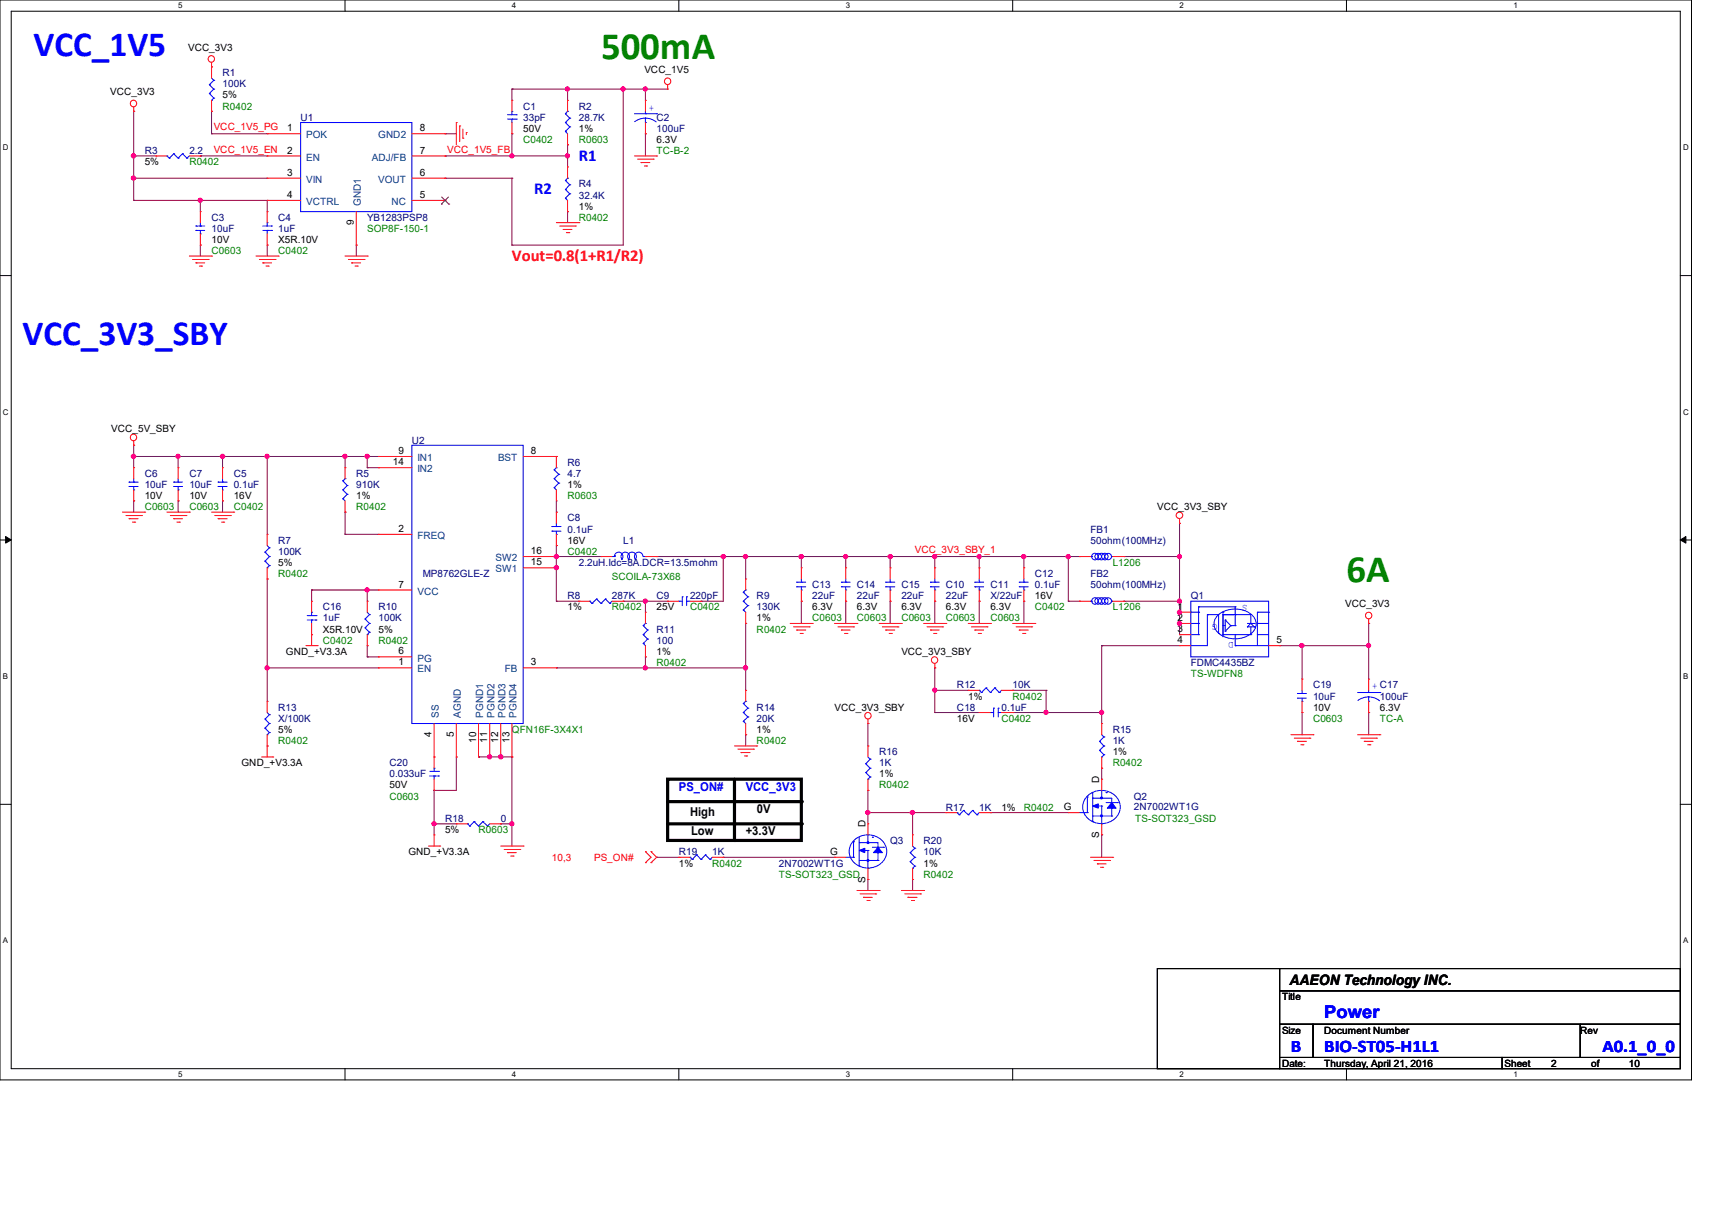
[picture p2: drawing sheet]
<svg xmlns="http://www.w3.org/2000/svg" width="297mm" height="210mm" viewBox="0 0 297 210" stroke-linecap="round" stroke-linejoin="round" font-family="sans-serif">
<path d="M0 0h293.5v187.3h-293.5zM1.9 1.9h289.6v183.4h-289.6z" fill="none" stroke="#000" stroke-width=".17"/>
<g fill="#fff">
<path d="M30.9 .2h.8v1.5h-.8z"/>
<path d="M30.9 185.5h.8v1.6h-.8z"/>
</g>
<path d="M59.9 0v1.9M59.9 185.3v2" fill="none" stroke="#000" stroke-width=".17"/>
<g fill="#fff">
<path d="M88.8 .2h.8v1.5h-.8z"/>
<path d="M88.8 185.5h.8v1.6h-.8z"/>
</g>
<path d="M117.8 0v1.9M117.8 185.3v2" fill="none" stroke="#000" stroke-width=".17"/>
<g fill="#fff">
<path d="M146.7 .2h.8v1.5h-.8z"/>
<path d="M146.7 185.5h.8v1.6h-.8z"/>
</g>
<path d="M175.7 0v1.9M175.7 185.3v2" fill="none" stroke="#000" stroke-width=".17"/>
<g fill="#fff">
<path d="M204.6 .2h.8v1.5h-.8z"/>
<path d="M204.6 185.5h.8v1.6h-.8z"/>
</g>
<path d="M233.6 0v1.9M233.6 185.3v2" fill="none" stroke="#000" stroke-width=".17"/>
<g fill="#fff">
<path d="M262.6 .2h.7v1.5h-.7z"/>
<path d="M262.6 185.5h.7v1.6h-.7z"/>
<path d="M.5 24.8h1v1.6h-1z"/>
<path d="M292 24.8h1v1.6h-1z"/>
<path d="M.5 70.7h1v1.5h-1z"/>
<path d="M292 70.7h1v1.5h-1z"/>
</g>
<path d="M0 47.8h1.9M291.5 47.8h2" fill="none" stroke="#000" stroke-width=".17"/>
<g fill="#fff">
<path d="M.5 116.5h.9v1.6h-.9z"/>
<path d="M292 116.5h.9v1.6h-.9z"/>
</g>
<path d="M0 93.6h1.9M291.5 93.6h2" fill="none" stroke="#000" stroke-width=".17"/>
<path d="M1 93l.9 .6-.9 .6zM291.5 93.6l1-.6v1.2z" fill="#000" stroke="#000" stroke-width=".17"/>
<g fill="#fff">
<path d="M.5 162.4h.9v1.5h-.9z"/>
<path d="M292 162.4h.9v1.5h-.9z"/>
</g>
<path d="M0 139.5h1.9M291.5 139.5h2M200.8 168h21.2v17.3h-21.2zM222 168h69.5v3.8h-69.5zM222 171.8h69.5v5.8h-69.5zM222 177.6h5.8v5.8h-5.8zM227.8 177.6h46.4v5.8h-46.4zM274.2 177.6h17.3v5.8h-17.3zM222 183.4h38.6v1.9h-38.6zM260.6 183.4h30.9v1.9h-30.9z" fill="none" stroke="#000" stroke-width=".17"/>
<path d="M115.8 135.1h23.2v10.7h-23.2zM115.8 139h23.2M127.4 135.1v10.7M115.8 142.9h23.2" fill="none" stroke="#000" stroke-width=".55"/>
<g fill="#000">
<circle cx="139" cy="139" r=".28"/>
<circle cx="127.4" cy="145.8" r=".28"/>
<circle cx="139" cy="142.9" r=".28"/>
</g>
<g fill="none" stroke="#800040" stroke-width=".17">
<path d="M23.2 19.3h.1M23.2 19.3v15.5M36.7 19.3h.1M36.7 19.3v3.9M88.8 15.5h.1M88.8 15.5h27M88.8 15.5v1.9M98.5 15.5h.1M98.5 15.5v1.9M108.1 15.5h.1M108.1 15.5v27h-19.3M112 15.5h.1"/>
<path d="M112 15.5v1.9M23.2 27.1h.1M23.2 30.9h.1M23.2 34.8h.1M23.2 27.1h3.9M23.2 30.9h23.2M23.2 34.8h23.2M34.8 27.1h.1M34.8 34.8h.1M34.8 27.1h11.6M34.8 34.8v1.9M36.7 23.2h.1"/>
<path d="M36.7 23.2h9.7M46.4 34.8h.1M46.4 34.8v1.9M77.2 23.2h.1M77.2 27.1h.1M77.2 30.9h.1M77.2 23.2h2M77.2 27.1h21.3M77.2 30.9h11.6M88.8 27.1h.1M88.8 23.2h.1M88.8 30.9h.1"/>
<path d="M88.8 23.2v3.9M88.8 30.9v11.6M98.5 25.1h.1M98.5 27.1h.1M98.5 36.7h.1M98.5 25.1v3.9M98.5 36.7v1.9M112 23.2h.1M112 23.2v3.9M34.8 42.5h.1M34.8 42.5v1.9M46.4 42.5h.1"/>
<path d="M46.4 42.5v1.9M61.8 42.5h.1M61.8 42.5v1.9M88.8 42.5h.1M23.2 79.2h.1M23.2 77.2h.1M23.2 77.2v3.9M23.2 79.2h42.5M30.9 79.2h.1M30.9 79.2v1.9M38.6 79.2h.1M38.6 79.2v1.9"/>
<path d="M46.4 79.2h.1M46.4 79.2v13.5M59.9 79.2h.1M59.9 79.2v1.9M63.7 79.2h.1M63.7 79.2v1.9M23.2 86.9h.1M23.2 86.9v1.9M30.9 86.9h.1M30.9 86.9v1.9M38.6 86.9h.1M38.6 86.9v1.9"/>
<path d="M59.9 92.7h.1M59.9 88.8h.1M59.9 88.8v3.9M59.9 92.7h5.8M63.7 81.1h.1M63.7 81.1h2M96.5 94.6h.1M96.5 96.5h.1M96.5 98.5h.1M96.5 88.8h.1M96.5 86.9v1.9M96.5 94.6v9.7"/>
<path d="M96.5 96.5h7.8M113.9 96.5h.1M113.9 96.5h73.4M125.5 96.5h.1M125.5 96.5v7.8h-3.9M129.4 96.5h.1M129.4 96.5v3.9M139 96.5h.1M139 96.5v2M146.7 96.5h.1M146.7 96.5v2M154.4 96.5h.1"/>
<path d="M154.4 96.5v2M162.2 96.5h.1M162.2 96.5v2M169.9 96.5h.1M169.9 96.5v2M177.6 96.5h.1M177.6 96.5v2M185.3 96.5h.1M185.3 96.5v7.8M187.3 96.5h.1M195 96.5h.1M195 96.5h9.6"/>
<path d="M204.6 96.5h.1M204.6 90.8h.1M204.6 90.8v19.3M46.4 100.4h.1M46.4 115.8h.1M46.4 100.4v21.2M46.4 115.8h19.3M54.1 102.3h.1M54.1 102.3h11.6M54.1 102.3v2M63.7 102.3h.1M63.7 113.9h.1"/>
<path d="M63.7 112h.1M63.7 102.3v2M63.7 112v1.9M63.7 113.9h2M96.5 104.3h.1M96.5 115.8h.1M96.5 115.8h32.9M96.5 104.3h3.9M108.1 104.3h.1M108.1 104.3h7.7M112 113.9h.1M112 104.3h.1"/>
<path d="M112 115.8h.1M112 104.3v1.9M112 113.9v1.9M121.6 104.3h.1M129.4 108.1h.1M129.4 115.8h.1M129.4 108.1v11.6M139 104.3h.1M139 104.3v3.8M146.7 104.3h.1M146.7 104.3v3.8M154.4 104.3h.1"/>
<path d="M154.4 104.3v3.8M162.2 104.3h.1M162.2 119.7h.1M162.2 115.8h.1M162.2 104.3v3.8M162.2 115.8v7.8M162.2 119.7h5.8M169.9 104.3h.1M169.9 104.3v3.8M175.7 119.7h.1M175.7 119.7h5.8M177.6 104.3h.1"/>
<path d="M177.6 104.3v3.8M181.5 119.7h.1M181.5 119.7v3.9M185.3 104.3h.1M185.3 104.3h2M187.3 104.3h.1M191.1 112h.1M191.1 112h13.5M191.1 112v13.5M195 104.3h.1M195 104.3h9.6M204.6 104.3h.1"/>
<path d="M204.6 106.2h.1M204.6 108.1h.1M222 112h.1M222 112h15.4M225.9 112h.1M225.9 112v5.8M237.4 108.1h.1M237.4 112h.1M237.4 108.1v9.7M75.3 137.1h.1M75.3 137.1v7.7M79.2 131.3h.1"/>
<path d="M79.2 131.3v5.8h-3.9M83 131.3h.1M83 131.3h5.8M85 131.3h.1M86.9 131.3h.1M88.8 131.3h.1M88.8 131.3v15.4M129.4 127.4h.1M129.4 127.4v2M150.6 125.5h.1M150.6 137.1h.1M150.6 125.5v3.9"/>
<path d="M150.6 137.1v5.8M162.2 123.6h.1M162.2 123.6h7.7M175.7 123.6h.1M175.7 123.6h15.4M181.5 123.6h.1M191.1 123.6h.1M191.1 133.2h.1M191.1 133.2v1.9M225.9 123.6h.1M225.9 123.6v3.8M237.4 123.6h.1"/>
<path d="M237.4 123.6v3.8M75.3 142.9h.1M75.3 142.9h3.9M86.9 142.9h.1M86.9 142.9h1.9M88.8 142.9h.1M113.9 148.7h.1M113.9 148.7h3.9M125.5 148.7h.1M125.5 148.7h19.3M150.6 152.5h.1M150.6 140.9h.1"/>
<path d="M150.6 152.5v1.9M150.6 140.9h13.5M158.3 140.9h.1M158.3 152.5h.1M158.3 140.9v3.9M158.3 152.5v1.9M171.8 140.9h.1M171.8 140.9h13.5M191.1 144.8h.1M191.1 144.8v3.9"/>
</g>
<g fill="#f0f" stroke="#f0f" stroke-width=".17">
<circle cx="23.2" cy="27" r=".37"/>
<circle cx="23.2" cy="30.9" r=".37"/>
<circle cx="34.7" cy="34.7" r=".36"/>
<circle cx="108.1" cy="15.4" r=".36"/>
<circle cx="98.4" cy="15.4" r=".36"/>
<circle cx="88.8" cy="27" r=".36"/>
<circle cx="98.4" cy="27" r=".36"/>
<circle cx="112" cy="15.4" r=".36"/>
<circle cx="23.2" cy="79.1" r=".37"/>
<circle cx="30.9" cy="79.1" r=".36"/>
<circle cx="46.3" cy="79.1" r=".36"/>
<circle cx="38.6" cy="79.1" r=".37"/>
<circle cx="46.3" cy="115.8" r=".36"/>
<circle cx="63.7" cy="102.3" r=".36"/>
<circle cx="63.7" cy="79.1" r=".36"/>
<circle cx="59.8" cy="79.1" r=".36"/>
<circle cx="75.3" cy="142.9" r=".36"/>
<circle cx="88.8" cy="142.9" r=".36"/>
<circle cx="86.9" cy="131.3" r=".37"/>
<circle cx="84.9" cy="131.3" r=".36"/>
<circle cx="125.5" cy="96.5" r=".37"/>
<circle cx="96.5" cy="98.4" r=".37"/>
<circle cx="112" cy="104.2" r=".36"/>
<circle cx="129.3" cy="115.8" r=".37"/>
<circle cx="112" cy="115.8" r=".36"/>
<circle cx="129.3" cy="96.5" r=".37"/>
<circle cx="139" cy="96.5" r=".37"/>
<circle cx="154.4" cy="96.5" r=".37"/>
<circle cx="146.7" cy="96.5" r=".36"/>
<circle cx="162.2" cy="96.5" r=".36"/>
<circle cx="169.9" cy="96.5" r=".36"/>
<circle cx="177.6" cy="96.5" r=".37"/>
<circle cx="185.3" cy="96.5" r=".36"/>
<circle cx="204.6" cy="104.2" r=".36"/>
<circle cx="204.6" cy="96.5" r=".36"/>
<circle cx="237.4" cy="112" r=".36"/>
<circle cx="225.9" cy="112" r=".37"/>
<circle cx="181.5" cy="123.5" r=".36"/>
<circle cx="191.1" cy="123.5" r=".36"/>
<circle cx="162.2" cy="119.7" r=".36"/>
<circle cx="158.3" cy="140.9" r=".37"/>
<circle cx="150.6" cy="140.9" r=".36"/>
<circle cx="204.6" cy="106.2" r=".36"/>
<circle cx="204.6" cy="108.1" r=".36"/>
<circle cx="96.5" cy="96.5" r=".37"/>
</g>
<g fill="none" stroke="#f00" stroke-width=".17">
<path d="M23.2 19.3h.1M23.2 18.5v.8M36.7 11.6h.1M36.7 19.3h.1M36.7 10.8v2.7M36.7 17.4v1.9M88.8 17.4h.1M88.8 17.4v1.9M98.5 17.4h.1M98.5 17.4v1.9M112 17.4h.1M112 17.4v1.9"/>
<path d="M115.8 15.5h.1M115.8 14.7v.8M27.1 27.1h.1M27.1 27.1h1.9M32.9 27.1h1.9M34.8 27.1h.1M34.8 36.7h.1M34.8 36.7v1.9M46.4 36.7h.1M46.4 23.2h.1M46.4 27.1h.1M46.4 30.9h.1"/>
<path d="M46.4 34.8h.1M46.4 27.1h5.8M46.4 36.7v1.9M46.4 23.2h5.8M46.4 30.9h5.8M46.4 34.8h5.8M61.8 36.7v5.8M71.5 27.1h5.7M71.5 23.2h5.7M71.5 30.9h5.7M71.5 34.8h5.7M77.2 34.8h.1"/>
<path d="M77.2 30.9h.1M77.2 27.1h.1M77.2 23.2h.1M79.2 21.3h.1M79.2 21.3v3.8M79.8 21.8h.1M79.8 21.8v2.8M80.3 24h.1M80.3 22.4v1.6M80.9 23h.1M80.9 23v.4M88.8 23.2h.1"/>
<path d="M88.8 21.3v1.9M96.5 38.6h3.9M97.1 39.2h2.7M97.7 39.8h.1M97.7 39.8h1.5M98.5 36.7h.1M98.5 29h.1M98.5 25.1h.1M98.5 23.2v1.9M98.5 29v1.9M98.5 34.8v1.9M99.8 39.2h.1"/>
<path d="M100.4 38.6h.1M110.1 27.1h3.8M110.6 27.6h2.7M111.2 28.2h.1M111.2 28.2h1.5M111.8 28.8h.4M112 23.2h.1M112 21.3v1.9M112.2 28.8h.1M113.3 27.6h.1M113.9 27.1h.1M32.9 44.4h3.8"/>
<path d="M33.4 45h2.7M34 45.6h.1M34 45.6h1.5M34.6 46.1h.4M34.8 42.5h.1M34.8 40.6v1.9M35 46.1h.1M36.1 45h.1M36.7 44.4h.1M44.4 44.4h3.9M45 45h2.7M45.6 45.6h.1"/>
<path d="M45.6 45.6h1.5M46.1 46.1h.4M46.4 42.5h.1M46.4 40.6v1.9M46.5 46.1h.1M47.7 45h.1M48.3 44.4h.1M59.9 44.4h3.8M60.5 45h2.7M61 45.6h.1M61 45.6h1.6M61.6 46.1h.4"/>
<path d="M61.8 42.5h.1M62 46.1h.1M63.2 45h.1M63.7 44.4h.1M98.3 40.3h.4M98.7 40.3h.1M23.2 77.2h.1M23.2 76.5v.7M65.7 79.2h.1M65.7 79.2h5.8M90.8 79.2h5.7M96.5 79.2h.1"/>
<path d="M96.5 79.2v1.9M21.3 88.8h3.8M21.8 89.4h2.8M22.4 90h.1M22.4 90h1.6M23 90.6h.4M23.2 81.1h.1M23.2 86.9h.1M23.2 81.1v1.9M23.2 85v1.9M23.4 90.6h.1M24.6 89.4h.1"/>
<path d="M25.1 88.8h.1M29 88.8h3.9M29.5 89.4h2.8M30.1 90h.1M30.1 90h1.6M30.7 90.6h.4M30.9 81.1h.1M30.9 86.9h.1M30.9 81.1v1.9M30.9 85v1.9M31.1 90.6h.1M32.3 89.4h.1"/>
<path d="M32.9 88.8h.1M36.7 88.8h3.9M37.3 89.4h2.7M37.8 90h.1M37.8 90h1.6M38.4 90.6h.4M38.6 81.1h.1M38.6 86.9h.1M38.6 81.1v1.9M38.6 85v1.9M38.8 90.6h.1M40 89.4h.1"/>
<path d="M40.6 88.8h.1M46.4 92.7h.1M46.4 92.7v1.9M46.4 98.5v1.9M59.9 88.8h.1M59.9 81.1h.1M59.9 81.1v1.9M59.9 86.9v1.9M65.7 92.7h.1M65.7 81.1h.1M65.7 92.7h5.8M65.7 81.1h5.8"/>
<path d="M90.8 96.5h5.7M90.8 98.5h5.7M96.5 88.8h.1M96.5 94.6h.1M96.5 86.9h.1M96.5 96.5h.1M96.5 98.5h.1M96.5 85v1.9M96.5 88.8v2M96.5 92.7v1.9M104.3 96.5h.1M104.3 96.5h1.9"/>
<path d="M112 96.5h1.9M113.9 96.5h.1M139 98.5h.1M139 98.5v1.9M146.7 98.5h.1M146.7 98.5v1.9M154.4 98.5h.1M154.4 98.5v1.9M162.2 98.5h.1M162.2 98.5v1.9M169.9 98.5h.1M169.9 98.5v1.9"/>
<path d="M177.6 98.5h.1M177.6 98.5v1.9M187.3 96.5h.1M187.3 96.5h1.9M193 96.5h2M195 96.5h.1M204.6 90.8h.1M204.6 90v.8M46.4 100.4h.1M53.1 112h1.9M54.1 110.1h.1M54.1 104.3h.1"/>
<path d="M54.1 104.3v1.9M54.1 108.1v3.9M55 112h.1M63.7 104.3h.1M63.7 112h.1M63.7 104.3v1.9M63.7 110.1v1.9M65.7 102.3h.1M65.7 115.8h.1M65.7 113.9h.1M65.7 102.3h5.8M65.7 115.8h5.8"/>
<path d="M65.7 113.9h5.8M90.8 115.8h5.7M96.5 115.8h.1M100.4 104.3h.1M100.4 104.3h1.9M106.2 104.3h1.9M108.1 104.3h.1M112 113.9h.1M112 106.2h.1M112 106.2v1.9M112 112v1.9M115.8 104.3h.1"/>
<path d="M115.8 104.3h2M119.7 104.3h1.9M121.6 104.3h.1M129.4 108.1h.1M129.4 100.4h.1M129.4 119.7h.1M129.4 100.4v1.9M129.4 106.2v1.9M129.4 119.7v1.9M137.1 108.1h3.8M137.7 108.7h2.7M138.2 109.3h.1"/>
<path d="M138.2 109.3h1.6M138.8 109.9h.4M139 104.3h.1M139 102.3v2M139.2 109.9h.1M140.4 108.7h.1M140.9 108.1h.1M144.8 108.1h3.9M145.4 108.7h2.7M146 109.3h.1M146 109.3h1.5M146.5 109.9h.4"/>
<path d="M146.7 104.3h.1M146.7 102.3v2M146.9 109.9h.1M148.1 108.7h.1M148.7 108.1h.1M152.5 108.1h3.9M153.1 108.7h2.7M153.7 109.3h.1M153.7 109.3h1.5M154.3 109.9h.3M154.4 104.3h.1M154.4 102.3v2"/>
<path d="M154.6 109.9h.1M155.8 108.7h.1M156.4 108.1h.1M160.2 108.1h3.9M160.8 108.7h2.7M161.4 109.3h.1M161.4 109.3h1.5M162 109.9h.3M162.2 115.8h.1M162.2 104.3h.1M162.2 102.3v2M162.2 115.1v.7"/>
<path d="M162.3 109.9h.1M163.5 108.7h.1M164.1 108.1h.1M168 119.7h.1M168 108.1h3.8M168 119.7h1.9M168.5 108.7h2.7M169.1 109.3h.1M169.1 109.3h1.5M169.7 109.9h.4M169.9 104.3h.1M169.9 102.3v2"/>
<path d="M170.1 109.9h.1M171.2 108.7h.1M171.8 108.1h.1M173.7 119.7h2M175.7 119.7h.1M175.7 108.1h3.8M176.3 108.7h2.7M176.8 109.3h.1M176.8 109.3h1.6M177.4 109.9h.4M177.6 104.3h.1M177.6 102.3v2"/>
<path d="M177.8 109.9h.1M179 108.7h.1M179.5 108.1h.1M187.3 104.3h.1M187.3 104.3h1.9M193 104.3h2M195 104.3h.1M204.6 112h.1M204.6 110.1h.1M204.6 108.1h.1M204.6 106.2h.1M204.6 112h2"/>
<path d="M204.6 108.1h2M204.6 110.1h2M204.6 106.2h2M220.1 112h1.9M222 112h.1M225.9 117.8h.1M225.9 117.8v1.9M237.4 108.1h.1M237.4 117.8h.1M237.4 107.4v.7M237.4 117.8v1.9M45.4 131.3h1.9"/>
<path d="M46.4 129.4h.1M46.4 121.6h.1M46.4 121.6v2M46.4 127.4v3.9M47.3 131.3h.1M75.3 137.1h.1M75.3 131.3h.1M75.3 125.5v7.7M75.3 135.1v2M79.2 131.3h.1M79.2 125.5v5.8M83 131.3h.1"/>
<path d="M83 125.5v5.8M85 131.3h.1M85 125.5v5.8M86.9 131.3h.1M86.9 125.5v5.8M88.8 131.3h.1M88.8 125.5v5.8M127.4 129.4h3.9M128 129.9h2.7M128.6 130.5h.1M128.6 130.5h1.5M129.2 131.1h.3"/>
<path d="M129.4 127.4h.1M129.4 125.5v1.9M129.5 131.1h.1M130.7 129.9h.1M131.3 129.4h.1M150.6 125.5h.1M150.6 129.4h.1M150.6 137.1h.1M150.6 124.7v.8M150.6 129.4v1.9M150.6 135.1v2M169.9 123.6h.1"/>
<path d="M169.9 123.6h1.9M173.7 123.6h2M175.7 123.6h.1M191.1 125.5h.1M191.1 133.2h.1M191.1 135.1h.1M191.1 125.5v1.9M191.1 131.3v1.9M191.1 135.1v2M223.9 127.4h3.9M224.5 128h2.7M225.1 128.6h.1"/>
<path d="M225.1 128.6h1.6M225.7 129.2h.4M225.9 123.6h.1M225.9 121.6v2M226.1 129.2h.1M227.2 128h.1M227.8 127.4h.1M235.5 127.4h3.9M236.1 128h2.7M236.7 128.6h.1M236.7 128.6h1.5M237.3 129.2h.4"/>
<path d="M237.4 123.6h.1M237.4 121.6v2M237.7 129.2h.1M238.8 128h.1M239.4 127.4h.1M74.3 146.7h2M75.3 144.8h.1M75.3 144.8v1.9M76.3 146.7h.1M79.2 142.9h.1M79.2 142.9h1.9M85 142.9h1.9"/>
<path d="M86.9 142.9h.1M86.9 146.7h3.9M87.5 147.3h2.7M88.1 147.9h.1M88.1 147.9h1.5M88.6 148.5h.4M89 148.5h.1M90.2 147.3h.1M90.8 146.7h.1M112 149.6h.1M112 147.7h.1M112 147.7l.9 1-.9 .9"/>
<path d="M112.9 147.7h.1M112.9 149.6h.1M112.9 147.7l1 1-1 .9M117.8 148.7h.1M117.8 148.7h1.9M123.6 148.7h1.9M125.5 148.7h.1M144.8 148.7h.1M144.8 148.7h1.9M148.7 154.4h3.8M149.2 155h2.7M149.8 155.6h.1"/>
<path d="M149.8 155.6h1.5M150.4 156.2h.4M150.6 142.9h.1M150.6 152.5h.1M150.6 142.9v1.9M150.6 150.6v1.9M150.8 156.2h.1M151.9 155h.1M152.5 154.4h.1M156.4 154.4h3.8M157 155h2.7M157.5 155.6h.1"/>
<path d="M157.5 155.6h1.6M158.1 156.2h.4M158.3 144.8h.1M158.3 152.5h.1M158.3 144.8v1.9M158.3 150.6v1.9M158.5 156.2h.1M159.7 155h.1M160.2 154.4h.1M164.1 140.9h.1M164.1 140.9h1.9M169.9 140.9h1.9"/>
<path d="M171.8 140.9h.1M185.3 140.9h.1M185.3 140.9h2M189.2 148.7h3.8M189.8 149.2h2.7M190.4 149.8h.1M190.4 149.8h1.5M190.9 150.4h.4M191.1 144.8h.1M191.1 142.9v1.9M191.3 150.4h.1M192.5 149.2h.1"/>
<path d="M193 148.7h.1"/>
<circle cx="23.1" cy="17.9" r=".56"/>
<circle cx="36.6" cy="10.2" r=".56"/>
<circle cx="115.8" cy="14.1" r=".56"/>
<circle cx="23.1" cy="75.9" r=".56"/>
<circle cx="204.6" cy="89.4" r=".56"/>
<circle cx="162.1" cy="114.5" r=".56"/>
<circle cx="237.4" cy="106.7" r=".56"/>
<circle cx="150.6" cy="124.1" r=".56"/>
</g>
<g fill="none" stroke="#00f" stroke-width=".17">
<path d="M36.3 14.7h.1M36.3 16.2h.1M36.3 16.2l.8 .8M36.3 14.7l.8 .8M36.7 17.4h.1M36.7 13.5l.4 .4M37.1 17h.1M37.1 13.9h.1M37.1 15.5h.1M37.1 17l-.4 .4M37.1 13.9l-.8 .8M37.1 15.5l-.8 .7"/>
<path d="M88.1 19.9h1.5M88.8 19.3h.1M88.8 19.3v.6M89.6 19.9h.1M98.1 19.7h.1M98.1 19.7l.7 .8M98.5 19.3h.1M98.5 19.3l-.4 .4M110.1 19.7h3.8M112 19.7h.1M112 19.3v.4M113.9 19.7h.1"/>
<path d="M29 27.1h.1M29 27.1l.4 .3M29.4 27.4h.1M30.1 26.7h.1M30.1 26.7l-.7 .7M30.1 26.7l.8 .7M30.9 27.4h.1M31.7 26.7h.1M31.7 26.7l.7 .7M31.7 26.7l-.8 .7M32.4 27.4h.1M32.9 27.1l-.5 .3"/>
<path d="M34 40h.1M34 39.2h.1M34 40h1.5M34 39.2h1.5M34.8 39.2h.1M34.8 38.6v.6M34.8 40v.6M45.6 40h1.5M45.6 39.2h1.5M46.4 38.6h.1M46.4 40h.1M46.4 38.6v.6"/>
<path d="M46.4 40v.6M47.1 39.2h.1M47.1 40h.1M52.2 21.3h19.3v15.4h-19.3zM88.1 20.7h1.5M88.8 20.7h.1M88.8 20.7v.6M89.6 20.7h.1M98.1 31.3h.1M98.1 34.4h.1M98.1 32.9h.1M98.1 22.8h.1"/>
<path d="M98.1 21.3h.1M98.1 31.3l.7 .7M98.1 34.4l.4 .4M98.1 32.9l.7 .7M98.1 22.8l.4 .4M98.1 21.3l.7 .7M98.5 30.9h.1M98.5 30.9l-.4 .4M98.8 33.6h.1M98.8 32h.1M98.8 22h.1M98.8 20.5h.1"/>
<path d="M98.8 33.6l-.7 .8M98.8 32l-.7 .9M98.8 22l-.7 .8M98.8 20.5l-.7 .8M112 21.3h.1M112 20.5l-.8 .1-1.1 .5M112 20.5l1.1 .2 .7 .4M112 20.5v.8M34.8 40.6h.1M71.5 77.2h19.3v48.3h-19.3zM22.4 84.4h.1M22.4 83.6h.1"/>
<path d="M22.4 84.4h1.6M22.4 83.6h1.6M23.2 85h.1M23.2 83.6h.1M23.2 83v.6M23.2 84.4v.6M30.1 84.4h.1M30.1 83.6h.1M30.1 84.4h1.6M30.1 83.6h1.6M30.9 85h.1M30.9 83.6h.1"/>
<path d="M30.9 83v.6M30.9 84.4v.6M37.8 84.4h.1M37.8 83.6h.1M37.8 84.4h1.6M37.8 83.6h1.6M38.6 85h.1M38.6 83.6h.1M38.6 83v.6M38.6 84.4v.6M46 95.8h.1M46 97.3h.1"/>
<path d="M46 97.3l.7 .8M46 95.8l.7 .7M46.4 98.5h.1M46.4 94.6l.3 .4M46.7 98.1h.1M46.7 95h.1M46.7 96.5h.1M46.7 98.1l-.3 .4M46.7 95l-.7 .8M46.7 96.5l-.7 .8M59.5 83.4h.1M59.5 86.5h.1"/>
<path d="M59.5 85h.1M59.5 83.4l.7 .8M59.5 86.5l.4 .4M59.5 85l.7 .7M59.9 83h.1M59.9 83l-.4 .4M60.2 85.7h.1M60.2 84.2h.1M60.2 85.7l-.7 .8M60.2 84.2l-.7 .8M95.8 92.1h.1M95.8 91.3h.1"/>
<path d="M95.8 92.1h1.5M95.8 91.3h1.5M96.1 81.5h.1M96.1 84.6h.1M96.1 83h.1M96.1 81.5l.8 .8M96.1 84.6l.4 .4M96.1 83l.8 .8M96.5 92.7h.1M96.5 91.3h.1M96.5 81.1h.1M96.5 90.8v.5"/>
<path d="M96.5 92.1v.6M96.5 81.1l-.4 .4M96.9 83.8h.1M96.9 82.3h.1M96.9 83.8l-.8 .8M96.9 82.3l-.8 .7M106.2 96.5h.4M106.6 96.5a.75 .75 0 0 1 1-.7 .75 .75 0 0 1 .3 1.3M106.6 96.5h.1M106.6 96.4h.1M106.6 96.4v.1M108 97.1a.76 .76 0 0 1-.1-1.1 .76 .76 0 0 1 1.1 0 .76 .76 0 0 1 0 1.1"/>
<path d="M110.2 97.1a.76 .76 0 0 0 0-1.1 .76 .76 0 0 0-1.1 0 .76 .76 0 0 0 0 1.1M111.5 96.5a.75 .75 0 0 0-1-.7 .75 .75 0 0 0-.2 1.3M111.6 96.5h.4M112 96.5h.1M189.2 96.5h.2M189.4 96.5h.1M192.9 96.5h.1M53.3 106.8h1.5M53.3 107.5h1.5M54.1 106.2h.1M54.1 107.5h.1M54.1 106.2v.6"/>
<path d="M54.1 107.5v.6M54.8 106.8h.1M54.8 107.5h.1M63.3 107.4h.1M63.3 108.9h.1M63.3 108.9l.8 .7M63.3 107.4l.8 .7M63.7 110.1h.1M63.7 106.2l.4 .4M64.1 109.6h.1M64.1 106.6h.1M64.1 108.1h.1"/>
<path d="M64.1 109.6l-.4 .5M64.1 106.6l-.8 .8M64.1 108.1l-.8 .8M102.3 104.3h.1M102.3 104.3l.4 .3M102.7 104.6h.1M103.5 103.9h.1M103.5 103.9l-.8 .7M103.5 103.9l.8 .7M104.3 104.6h.1M105 103.9h.1M105 103.9l.8 .7"/>
<path d="M105 103.9l-.7 .7M105.8 104.6h.1M106.2 104.3l-.4 .3M111.6 108.5h.1M111.6 111.6h.1M111.6 110.1h.1M111.6 108.5l.8 .8M111.6 111.6l.4 .4M111.6 110.1l.8 .7M112 108.1h.1M112 108.1l-.4 .4M112.4 110.8h.1"/>
<path d="M112.4 109.3h.1M112.4 110.8l-.8 .8M112.4 109.3l-.8 .8M117.8 104.3h.1M117.8 104.3h.6M118.4 103.5h.1M118.4 103.5v1.5M119.1 103.5h.1M119.1 104.3h.1M119.1 104.3h.6M119.1 103.5v1.5M128.9 102.7h.1"/>
<path d="M128.9 105.8h.1M128.9 104.3h.1M128.9 102.7l.9 .8M128.9 105.8l.5 .4M128.9 104.3l.9 .7M129.4 102.3h.1M129.4 102.3l-.5 .4M129.8 105h.1M129.8 103.5h.1M129.8 105l-.9 .8M129.8 103.5l-.9 .8M138.2 101.8h.1"/>
<path d="M138.2 101h.1M138.2 101.8h1.6M138.2 101h1.6M139 102.3h.1M139 101h.1M139 100.4v.6M139 101.8v.5M146 101.8h.1M146 101h.1M146 101.8h1.5M146 101h1.5M146.7 102.3h.1"/>
<path d="M146.7 101h.1M146.7 100.4v.6M146.7 101.8v.5M153.7 101.8h.1M153.7 101h.1M153.7 101.8h1.5M153.7 101h1.5M154.4 102.3h.1M154.4 101h.1M154.4 100.4v.6M154.4 101.8v.5M161.4 101.8h.1"/>
<path d="M161.4 101h.1M161.4 101.8h1.5M161.4 101h1.5M162.2 102.3h.1M162.2 101h.1M162.2 100.4v.6M162.2 101.8v.5M169.1 101.8h.1M169.1 101h.1M169.1 101.8h1.5M169.1 101h1.5M169.9 119.7h.1"/>
<path d="M169.9 102.3h.1M169.9 101h.1M169.9 119.7l.4 .4M169.9 100.4v.6M169.9 101.8v.5M171.1 119.3h.1M171.1 119.3l-.8 .8M171.1 119.3l.7 .8M172.6 119.3h.1M172.6 119.3l.8 .8M172.6 119.3l-.8 .8M173.7 119.7l-.3 .4"/>
<path d="M176.8 101.8h.1M176.8 101h.1M176.8 101.8h1.6M176.8 101h1.6M177.6 102.3h.1M177.6 101h.1M177.6 100.4v.6M177.6 101.8v.5M189.2 104.3h.2M189.4 104.3h.1M192.9 104.3h.1M206.6 104.3h13.5v9.6h-13.5z"/>
<path d="M206.6 112h.1M206.6 108.1h.1M206.6 106.2h.1M206.6 110.1h1.3M206.6 108.1h1.3M206.6 106.2h1.3M207.9 110.1h.1M207.9 108.1h.1M207.9 106.2h.1M207.9 105.2h.1M207.9 105.2v4.9M207.9 105.2h6.4"/>
<path d="M209.5 106.6h.1M209.5 106.6h1.9v3.3M209.5 106.6v5.4h-2.9M211.2 106.8a4.5 4.5 0 0 1 6.4 .4 2.18 2.18 0 0 1-1.3 3.1 4.5 4.5 0 0 1-5.4-1.1 1.95 1.95 0 0 1 .3-2.4zM211.4 109.9h.1M212.2 106.2h.1M212.2 110.1h.1M212.2 106.6h.1M212.2 108.5h.1M212.2 106.2v4.2M212.2 106.6h4.8v1.5M212.2 110.1h4.8"/>
<path d="M212.2 108.5h.4M212.6 109.5h.1M212.6 107.5h.1M212.6 107.5v2M212.6 107.5l.9 1M213.5 108.5h.1M213.5 108.5h.8M213.5 108.5l-.9 1M214.1 106.6h.1M214.3 106.6h.1M214.3 108.5h.1M214.3 105.2h.1"/>
<path d="M214.3 110.1h.1M214.3 112h.1M214.3 105.2v3.3M214.3 110.1v1.9M214.3 112h5.8M216.4 108.7h.1M216.4 108.1h1.2M216.4 108.7h1.2M217 110.1h.1M217 108.1h.1M217 108.7v1.4M217 108.1l-.6 .6"/>
<path d="M217 108.1l.6 .6M217.6 108.1h.1M217.6 108.7h.1M218.1 106.2h.1M218.1 108.1h.1M218.1 110.1h.1M218.1 110.1h2M218.1 108.1h2M218.1 106.2h2M218.1 106.2v5.8M220.1 106.2h.1M225.9 119.7v.6"/>
<path d="M237.4 119.7v.4M46 124.7h.1M46 126.3h.1M46 126.3l.7 .7M46 124.7l.7 .8M46.4 127.4h.1M46.4 123.6l.3 .4M46.7 127h.1M46.7 124h.1M46.7 125.5h.1M46.7 124l-.7 .7M46.7 127l-.3 .4"/>
<path d="M46.7 125.5l-.7 .8M74.5 133.8h1.6M74.5 134.6h1.6M75.3 133.2h.1M75.3 134.6h.1M75.3 133.2v.6M75.3 134.6v.5M76.1 133.8h.1M76.1 134.6h.1M128.9 122h.1M128.9 125.1h.1M128.9 123.6h.1"/>
<path d="M128.9 122l.9 .8M128.9 125.1l.5 .4M128.9 123.6l.9 .7M129.4 121.6h.1M129.4 121.6l-.5 .4M129.8 124.3h.1M129.8 122.8h.1M129.8 124.3l-.9 .8M129.8 122.8l-.9 .8M150.2 132.5h.1M150.2 134h.1M150.2 134l.8 .7"/>
<path d="M150.2 132.5l.8 .7M150.6 135.1h.1M150.6 131.3l.4 .4M151 134.7h.1M151 131.7h.1M151 133.2h.1M151 134.7l-.4 .4M151 131.7l-.8 .8M151 133.2l-.8 .8M170.3 120.1h.1M171.8 120.1h.1M171.8 123.6h.1"/>
<path d="M171.8 123.6h.6M172.4 122.8h.1M172.4 122.8v1.5M173.2 122.8h.1M173.2 123.6h.1M173.2 123.6h.5M173.2 122.8v1.5M173.4 120.1h.1M188.5 138.2a3.4 3.4 0 0 1 5.8 1.1 3.2 3.2 0 0 1-1.3 3 3.2 3.2 0 0 1-3.3 .2 2.71 2.71 0 0 1-1.2-4.3zM188.6 138.2h.1M188.6 138.2v2.7M189.6 138.4h.1"/>
<path d="M189.6 137.5v5M189.6 138.4h3.3v1M190.5 139.8h.6M190.8 128.6h.1M190.8 130.1h.1M190.8 130.1l.7 .8M190.8 128.6l.7 .8M191.1 131.3h.1M191.1 138.4h.1M191.1 139.8h.1M191.1 127.4l.4 .4M191.1 137.1v1.3"/>
<path d="M191.1 139.8v3.1M191.5 130.9h.1M191.5 127.8h.1M191.5 129.4h.1M191.5 130.9l-.4 .4M191.5 127.8l-.7 .8M191.5 129.4l-.7 .7M191.9 137.5h.1M191.9 139.2h1.9M192.9 139.4h.1M193.8 139.2h.1M225.1 121.1h.1"/>
<path d="M225.1 120.3h.1M225.1 121.1h1.6M225.1 120.3h1.6M225.9 121.6h.1M225.9 120.3h.1M225.9 121.1v.5M235.5 120.1h3.9M237.4 121.6h.1M237.4 120.1h.1M237.4 120.9l-.8 .1-1 .5M237.4 120.9l1.2 .2 .7 .4M237.4 120.9v.7"/>
<path d="M239.4 120.1h.1M81.1 142.9h.1M81.1 142.9l.4 .4M81.5 143.3h.1M82.3 142.5h.1M82.3 142.5l-.8 .8M82.3 142.5l.7 .8M83 143.3h.1M83.8 142.5h.1M83.8 142.5l.8 .8M83.8 142.5l-.8 .8M84.6 143.3h.1"/>
<path d="M85 142.9l-.4 .4M119.7 148.7h.1M119.7 148.7l.4 .4M120.1 149.1h.1M120.9 148.3h.1M120.9 148.3l-.8 .8M120.9 148.3l.7 .8M121.6 149.1h.1M122.4 148.3h.1M122.4 148.3l.8 .8M122.4 148.3l-.8 .8M123.2 149.1h.1"/>
<path d="M123.6 148.7l-.4 .4M146.7 148.7h1.4M148 145.9a3.4 3.4 0 0 1 5.8 1.1 3.2 3.2 0 0 1-1.4 3 3.2 3.2 0 0 1-3.3 .2 2.71 2.71 0 0 1-1.1-4.3zM148.1 148.7h.1M148.1 146h.1M148.1 146v2.7M149.1 150.2h.1M149.1 146.1h.1M149.1 145.2v5M149.1 146.1h3.2v1M149.1 149.2h3.2M150 147.5h.6"/>
<path d="M150.6 146.1h.1M150.6 147.5h.1M150.6 150.6h.1M150.6 144.8v1.3M150.6 147.5v3.1M151.3 145.2h.1M151.3 146.9h2M152.3 149.2h.1M152.3 147.1h.1M152.3 147.9h.1M152.3 147.9v1.3M153.3 146.9h.1"/>
<path d="M157.9 147.9h.1M157.9 149.4h.1M157.9 149.4l.8 .8M157.9 147.9l.8 .8M158.3 150.6h.1M158.3 146.7l.4 .4M158.7 150.2h.1M158.7 147.1h.1M158.7 148.7h.1M158.7 150.2l-.4 .4M158.7 147.1l-.8 .8M158.7 148.7l-.8 .7"/>
<path d="M166 140.9h.1M166 140.9l.4 .4M166.4 141.3h.1M167.2 140.5h.1M167.2 140.5l-.8 .8M167.2 140.5l.8 .8M168 141.3h.1M168.7 140.5h.1M168.7 140.5l.8 .8M168.7 140.5l-.7 .8M169.5 141.3h.1M169.9 140.9l-.4 .4"/>
<path d="M187.3 140.9h1.3M188.6 140.9h.1M189.6 142.5h.1M189.6 141.5h3.3M191.1 142.9h.1M192.9 141.5h.1M192.9 140.2h.1M192.9 140.2v1.3"/>
<circle cx="189.9" cy="96.5" r=".56"/>
<circle cx="190.5" cy="96.5" r=".56"/>
<circle cx="191.1" cy="96.5" r=".56"/>
<circle cx="191.7" cy="96.5" r=".56"/>
<circle cx="192.3" cy="96.5" r=".56"/>
<circle cx="189.9" cy="104.2" r=".56"/>
<circle cx="190.5" cy="104.2" r=".56"/>
<circle cx="191.1" cy="104.2" r=".56"/>
<circle cx="191.7" cy="104.2" r=".56"/>
<circle cx="192.3" cy="104.2" r=".56"/>
</g>
<g fill="#00f" stroke="#00f" stroke-width=".17">
<path d="M152.3 146.9l.8 1h-1.5z"/>
<path d="M192.9 139.2l.7 1h-1.5z"/>
<path d="M149.1 147.5l.9-.4v.8z" fill-rule="evenodd"/>
<path d="M189.6 139.8l.9-.4v.8z" fill-rule="evenodd"/>
<circle cx="150.6" cy="146.1" r=".17"/>
<circle cx="150.6" cy="149.2" r=".17"/>
<circle cx="191.1" cy="138.4" r=".17"/>
<circle cx="191.1" cy="141.5" r=".17"/>
</g>
<path d="M76.6 35.4h.1M76.6 34.2l1.3 1.2M77.8 34.2l-1.2 1.2M77.9 35.4h.1" fill="none" stroke="#804000" stroke-width=".17"/>
<g font-size="6.7" fill="#008000">
<text x="104.3" y="10.3">500mA</text>
<text x="233.6" y="101">6A</text>
</g>
<g font-size="6.1" fill="#00f">
<text x="5.8" y="9.7">VCC_1V5</text>
<text x="3.9" y="59.9">VCC_3V3_SBY</text>
</g>
<g font-size="3" fill="#00f">
<text x="229.7" y="176.6">Power</text>
<text x="223.9" y="182.5">B</text>
<text x="229.7" y="182.5">BIO-ST05-H1L1</text>
<text x="278" y="182.5">A0.1_0_0</text>
</g>
<g font-size="2.9" fill="#00f">
<text x="100.4" y="27.9">R1</text>
<text x="92.7" y="33.7">R2</text>
</g>
<text font-size="2.9" fill="#f00" x="88.8" y="45.3">Vout=0.8(1+R1/R2)</text>
<text font-size="2.5" x="223.7" y="170.8">AAEON Technology INC.</text>
<g font-size="2.1" fill="#00f">
<text x="117.8" y="137.1">PS_ON#</text>
<text x="129.4" y="137.1">VCC_3V3</text>
</g>
<g font-size="2.1">
<text x="119.7" y="141.6">High</text>
<text x="131.3" y="141">0V</text>
<text x="119.9" y="144.9">Low</text>
<text x="129.4" y="144.9">+3.3V</text>
</g>
<g font-size="1.7">
<text x="32.6" y="8.8">VCC_3V3</text>
<text x="19.1" y="16.5">VCC_3V3</text>
<text x="38.6" y="17.1">5%</text>
<text x="111.8" y="12.6">VCC_1V5</text>
<text x="49.8" y="22.8">1</text>
<text x="72.8" y="22.8">8</text>
<text x="90.8" y="22.9">50V</text>
<text x="100.4" y="22.9">1%</text>
<text x="25.1" y="28.7">5%</text>
<text x="49.8" y="26.6">2</text>
<text x="72.8" y="26.6">7</text>
<text x="113.9" y="24.8">6.3V</text>
<text x="49.8" y="30.5">3</text>
<text x="49.8" y="34.3">4</text>
<text x="72.8" y="34.3">5</text>
<text x="72.8" y="30.5">6</text>
<text x="61.4" y="39" transform="rotate(-90 61.4 39)">9</text>
<text x="100.4" y="36.4">1%</text>
<text x="36.7" y="42.2">10V</text>
<text x="48.3" y="42.2">X5R.10V</text>
<text x="19.3" y="75">VCC_5V_SBY</text>
<text x="68.2" y="80.7">14</text>
<text x="69.1" y="78.7">9</text>
<text x="92.1" y="78.7">8</text>
<text x="25.1" y="86.6">10V</text>
<text x="32.8" y="86.6">10V</text>
<text x="40.6" y="86.6">16V</text>
<text x="61.8" y="86.6">1%</text>
<text x="98.5" y="84.6">1%</text>
<text x="200.8" y="88.5">VCC_3V3_SBY</text>
<text x="69.1" y="92.2">2</text>
<text x="98.5" y="94.3">16V</text>
<text x="48.3" y="98.1">5%</text>
<text x="69.1" y="101.9">7</text>
<text x="92.1" y="96.1">16</text>
<text x="92.1" y="98">15</text>
<text x="98.5" y="105.9">1%</text>
<text x="113.9" y="105.9">25V</text>
<text x="131.3" y="107.8">1%</text>
<text x="140.9" y="105.9">6.3V</text>
<text x="148.7" y="105.9">6.3V</text>
<text x="156.4" y="105.9">6.3V</text>
<text x="164.1" y="105.9">6.3V</text>
<text x="171.8" y="105.9">6.3V</text>
<text x="179.5" y="103.9">16V</text>
<text x="204.3" y="107.7">2</text>
<text x="204.3" y="105.7">1</text>
<text x="233.4" y="105.3">VCC_3V3</text>
<text x="49.6" y="113.6">GND_+V3.3A</text>
<text x="56" y="109.7">X5R.10V</text>
<text x="65.7" y="109.7">5%</text>
<text x="69.1" y="113.5">6</text>
<text x="113.9" y="113.6">1%</text>
<text x="156.4" y="113.6">VCC_3V3_SBY</text>
<text x="204.3" y="111.5">4</text>
<text x="204.3" y="109.6">3</text>
<text x="221.4" y="111.5">5</text>
<text x="69.1" y="115.4">1</text>
<text x="92.1" y="115.4">3</text>
<text x="144.8" y="123.2">VCC_3V3_SBY</text>
<text x="166" y="125.2">16V</text>
<text x="168" y="121.3">1%</text>
<text x="227.8" y="123.2">10V</text>
<text x="239.4" y="123.2">6.3V</text>
<text x="48.3" y="127.1">5%</text>
<text x="74.9" y="127.8" transform="rotate(-90 74.9 127.8)">4</text>
<text x="78.7" y="127.8" transform="rotate(-90 78.7 127.8)">5</text>
<text x="82.6" y="128.8" transform="rotate(-90 82.6 128.8)">10</text>
<text x="84.5" y="128.8" transform="rotate(-90 84.5 128.8)">11</text>
<text x="86.4" y="128.8" transform="rotate(-90 86.4 128.8)">12</text>
<text x="88.4" y="128.8" transform="rotate(-90 88.4 128.8)">13</text>
<text x="131.3" y="127.1">1%</text>
<text x="193" y="131">1%</text>
<text x="41.9" y="132.9">GND_+V3.3A</text>
<text x="67.6" y="136.7">50V</text>
<text x="152.5" y="134.8">1%</text>
<text x="190.7" y="135.7" transform="rotate(-90 190.7 135.7)">D</text>
<text x="150.2" y="143.4" transform="rotate(-90 150.2 143.4)">D</text>
<text x="173.7" y="140.6">1%</text>
<text x="184.6" y="140.5">G</text>
<text x="70.9" y="148.3">GND_+V3.3A</text>
<text x="77.2" y="144.5">5%</text>
<text x="144" y="148.2">G</text>
<text x="190.7" y="145.4" transform="rotate(-90 190.7 145.4)">S</text>
<text x="117.8" y="150.3">1%</text>
<text x="150.2" y="153.1" transform="rotate(-90 150.2 153.1)">S</text>
<text x="160.2" y="150.3">1%</text>
<text x="222.4" y="173.4">Title</text>
<text x="222.4" y="179.2">Size</text>
<text x="229.7" y="179.2">Document Number</text>
<text x="274.2" y="179.2">Rev</text>
<text x="222.4" y="185">Date:</text>
<text x="229.7" y="185">Thursday, April 21, 2016</text>
<text x="261" y="185">Sheet</text>
<text x="269.1" y="185">2</text>
<text x="276" y="185">of</text>
<text x="282.6" y="185">10</text>
</g>
<g font-size="1.7" fill="#000080">
<text x="38.6" y="13.2">R1</text>
<text x="38.6" y="15.2">100K</text>
<text x="52.2" y="20.9">U1</text>
<text x="90.8" y="19">C1</text>
<text x="90.8" y="20.9">33pF</text>
<text x="100.4" y="19">R2</text>
<text x="100.4" y="20.9">28.7K</text>
<text x="113.9" y="20.9">C2</text>
<text x="113.9" y="22.9">100uF</text>
<text x="25.1" y="26.7">R3</text>
<text x="32.9" y="26.7">2.2</text>
<text x="100.4" y="32.5">R4</text>
<text x="100.4" y="34.5">32.4K</text>
<text x="36.7" y="38.3">C3</text>
<text x="36.7" y="40.2">10uF</text>
<text x="48.3" y="38.3">C4</text>
<text x="48.3" y="40.2">1uF</text>
<text x="63.7" y="38.3">YB1283PSP8</text>
<text x="71.5" y="76.9">U2</text>
<text x="25.1" y="82.7">C6</text>
<text x="32.8" y="82.7">C7</text>
<text x="40.6" y="82.7">C5</text>
<text x="61.8" y="82.7">R5</text>
<text x="98.5" y="80.8">R6</text>
<text x="98.5" y="82.7">4.7</text>
<text x="25.1" y="84.6">10uF</text>
<text x="32.8" y="84.6">10uF</text>
<text x="40.6" y="84.6">0.1uF</text>
<text x="61.8" y="84.6">910K</text>
<text x="48.3" y="94.3">R7</text>
<text x="98.5" y="90.4">C8</text>
<text x="98.5" y="92.4">0.1uF</text>
<text x="108.1" y="94.3">L1</text>
<text x="189.2" y="92.4">FB1</text>
<text x="189.2" y="94.3">50ohm(100MHz)</text>
<text x="48.3" y="96.2">100K</text>
<text x="73.4" y="100.1">MP8762GLE-Z</text>
<text x="100.4" y="98.1">2.2uH.Idc=8A.DCR=13.5mohm</text>
<text x="179.5" y="100.1">C12</text>
<text x="189.2" y="100.1">FB2</text>
<text x="56" y="105.9">C16</text>
<text x="56" y="107.8">1uF</text>
<text x="65.7" y="105.9">R10</text>
<text x="65.7" y="107.8">100K</text>
<text x="98.5" y="103.9">R8</text>
<text x="106.2" y="103.9">287K</text>
<text x="113.9" y="103.9">C9</text>
<text x="119.7" y="103.9">220pF</text>
<text x="131.3" y="103.9">R9</text>
<text x="131.3" y="105.9">130K</text>
<text x="140.9" y="102">C13</text>
<text x="140.9" y="103.9">22uF</text>
<text x="148.7" y="102">C14</text>
<text x="148.7" y="103.9">22uF</text>
<text x="156.4" y="102">C15</text>
<text x="156.4" y="103.9">22uF</text>
<text x="164.1" y="102">C10</text>
<text x="164.1" y="103.9">22uF</text>
<text x="171.8" y="102">C11</text>
<text x="171.8" y="103.9">X/22uF</text>
<text x="179.5" y="102">0.1uF</text>
<text x="189.2" y="102">50ohm(100MHz)</text>
<text x="206.6" y="103.9">Q1</text>
<text x="113.9" y="109.7">R11</text>
<text x="113.9" y="111.7">100</text>
<text x="166" y="119.4">R12</text>
<text x="175.7" y="119.4">10K</text>
<text x="206.6" y="115.5">FDMC4435BZ</text>
<text x="227.8" y="119.4">C19</text>
<text x="48.3" y="123.2">R13</text>
<text x="48.3" y="125.2">X/100K</text>
<text x="131.3" y="123.2">R14</text>
<text x="131.3" y="125.2">20K</text>
<text x="166" y="123.2">C18</text>
<text x="173.7" y="123.2">0.1uF</text>
<text x="227.8" y="121.3">10uF</text>
<text x="239.4" y="121.3">100uF</text>
<text x="152.5" y="131">R16</text>
<text x="193" y="127.1">R15</text>
<text x="193" y="129">1K</text>
<text x="67.6" y="132.9">C20</text>
<text x="67.6" y="134.8">0.033uF</text>
<text x="152.5" y="132.9">1K</text>
<text x="77.2" y="142.5">R18</text>
<text x="86.9" y="142.5">0</text>
<text x="164.1" y="140.6">R17</text>
<text x="169.9" y="140.6">1K</text>
<text x="196.7" y="138.7">Q2</text>
<text x="196.7" y="140.4">2N7002WT1G</text>
<text x="117.8" y="148.3">R19</text>
<text x="123.6" y="148.3">1K</text>
<text x="154.4" y="146.4">Q3</text>
<text x="160.2" y="146.4">R20</text>
<text x="160.2" y="148.3">10K</text>
<text x="135.1" y="150.3">2N7002WT1G</text>
</g>
<g font-size="1.7" fill="#f00">
<text x="37.1" y="22.6">VCC_1V5_PG</text>
<text x="37.1" y="26.5">VCC_1V5_EN</text>
<text x="77.6" y="26.5">VCC_1V5_FB</text>
<text x="158.7" y="95.9">VCC_3V3_SBY_1</text>
<text x="95.8" y="149.3">10,3</text>
<text x="103.1" y="149.3">PS_ON#</text>
</g>
<g font-size="1.7" fill="#008000">
<text x="38.6" y="19">R0402</text>
<text x="32.8" y="28.7">R0402</text>
<text x="90.8" y="24.8">C0402</text>
<text x="100.4" y="24.8">R0603</text>
<text x="113.9" y="26.7">TC-B-2</text>
<text x="63.7" y="40.2">SOP8F-150-1</text>
<text x="100.4" y="38.3">R0402</text>
<text x="36.7" y="44.1">C0603</text>
<text x="48.3" y="44.1">C0402</text>
<text x="25.1" y="88.5">C0603</text>
<text x="32.8" y="88.5">C0603</text>
<text x="40.6" y="88.5">C0402</text>
<text x="61.8" y="88.5">R0402</text>
<text x="98.5" y="86.6">R0603</text>
<text x="48.3" y="100.1">R0402</text>
<text x="98.5" y="96.2">C0402</text>
<text x="106.2" y="100.7">SCOILA-73X68</text>
<text x="193" y="98.1">L1206</text>
<text x="106.2" y="105.9">R0402</text>
<text x="119.7" y="105.9">C0402</text>
<text x="140.9" y="107.8">C0603</text>
<text x="148.7" y="107.8">C0603</text>
<text x="156.4" y="107.8">C0603</text>
<text x="164.1" y="107.8">C0603</text>
<text x="171.8" y="107.8">C0603</text>
<text x="179.5" y="105.9">C0402</text>
<text x="193" y="105.9">L1206</text>
<text x="56" y="111.7">C0402</text>
<text x="65.7" y="111.7">R0402</text>
<text x="131.3" y="109.7">R0402</text>
<text x="113.9" y="115.5">R0402</text>
<text x="206.6" y="117.4">TS-WDFN8</text>
<text x="173.7" y="125.2">C0402</text>
<text x="175.7" y="121.3">R0402</text>
<text x="227.8" y="125.2">C0603</text>
<text x="239.4" y="125.2">TC-A</text>
<text x="48.3" y="129">R0402</text>
<text x="88.8" y="127.1">QFN16F-3X4X1</text>
<text x="131.3" y="129">R0402</text>
<text x="152.5" y="136.7">R0402</text>
<text x="193" y="132.9">R0402</text>
<text x="67.6" y="138.7">C0603</text>
<text x="177.6" y="140.6">R0402</text>
<text x="196.9" y="142.5">TS-SOT323_GSD</text>
<text x="83" y="144.5">R0603</text>
<text x="123.6" y="150.3">R0402</text>
<text x="135.1" y="152.2">TS-SOT323_GSD</text>
<text x="160.2" y="152.2">R0402</text>
</g>
<g font-size="1.7" fill="#00f">
<text x="112.6" y="19.2">+</text>
<text x="216.4" y="104.9" transform="rotate(-180 216.4 104.9)">S</text>
<text x="211.2" y="108.2" transform="rotate(-180 211.2 108.2)">G</text>
<text x="214.1" y="111.3" transform="rotate(-180 214.1 111.3)">D</text>
<text x="238" y="119.5">+ C17</text>
</g>
<g font-size="1.7" fill="#004080">
<text x="53.1" y="24">POK</text>
<text x="53.1" y="27.9">EN</text>
<text x="64.5" y="27.9">ADJ/FB</text>
<text x="65.6" y="24">GND2</text>
<text x="53.1" y="31.7">VIN</text>
<text x="53.1" y="35.6">VCTRL</text>
<text x="62.6" y="35.7" transform="rotate(-90 62.6 35.7)">GND1</text>
<text x="65.6" y="31.7">VOUT</text>
<text x="67.9" y="35.6">NC</text>
<text x="72.4" y="80">IN1</text>
<text x="72.4" y="81.9">IN2</text>
<text x="86.4" y="80">BST</text>
<text x="72.4" y="93.5">FREQ</text>
<text x="86" y="97.3">SW2</text>
<text x="86" y="99.3">SW1</text>
<text x="72.4" y="103.1">VCC</text>
<text x="72.4" y="116.6">EN</text>
<text x="72.4" y="114.7">PG</text>
<text x="87.6" y="116.6">FB</text>
<text x="76.1" y="124.5" transform="rotate(-90 76.1 124.5)">SS</text>
<text x="80" y="124.5" transform="rotate(-90 80 124.5)">AGND</text>
<text x="83.8" y="124.5" transform="rotate(-90 83.8 124.5)">PGND1</text>
<text x="85.8" y="124.5" transform="rotate(-90 85.8 124.5)">PGND2</text>
<text x="87.7" y="124.5" transform="rotate(-90 87.7 124.5)">PGND3</text>
<text x="89.6" y="124.5" transform="rotate(-90 89.6 124.5)">PGND4</text>
</g>
<g font-size="1.4">
<text x="30.9" y="1.4">5</text>
<text x="88.8" y="1.4">4</text>
<text x="146.7" y="1.4">3</text>
<text x="204.6" y="1.4">2</text>
<text x="262.6" y="1.4">1</text>
<text x=".5" y="26.1">D</text>
<text x="292" y="26.1">D</text>
<text x=".5" y="71.9">C</text>
<text x="292" y="71.9">C</text>
<text x=".5" y="117.8">B</text>
<text x="292" y="117.8">B</text>
<text x=".5" y="163.6">A</text>
<text x="292" y="163.6">A</text>
<text x="30.9" y="186.8">5</text>
<text x="88.8" y="186.8">4</text>
<text x="146.7" y="186.8">3</text>
<text x="204.6" y="186.8">2</text>
<text x="262.6" y="186.8">1</text>
</g>
</svg>
